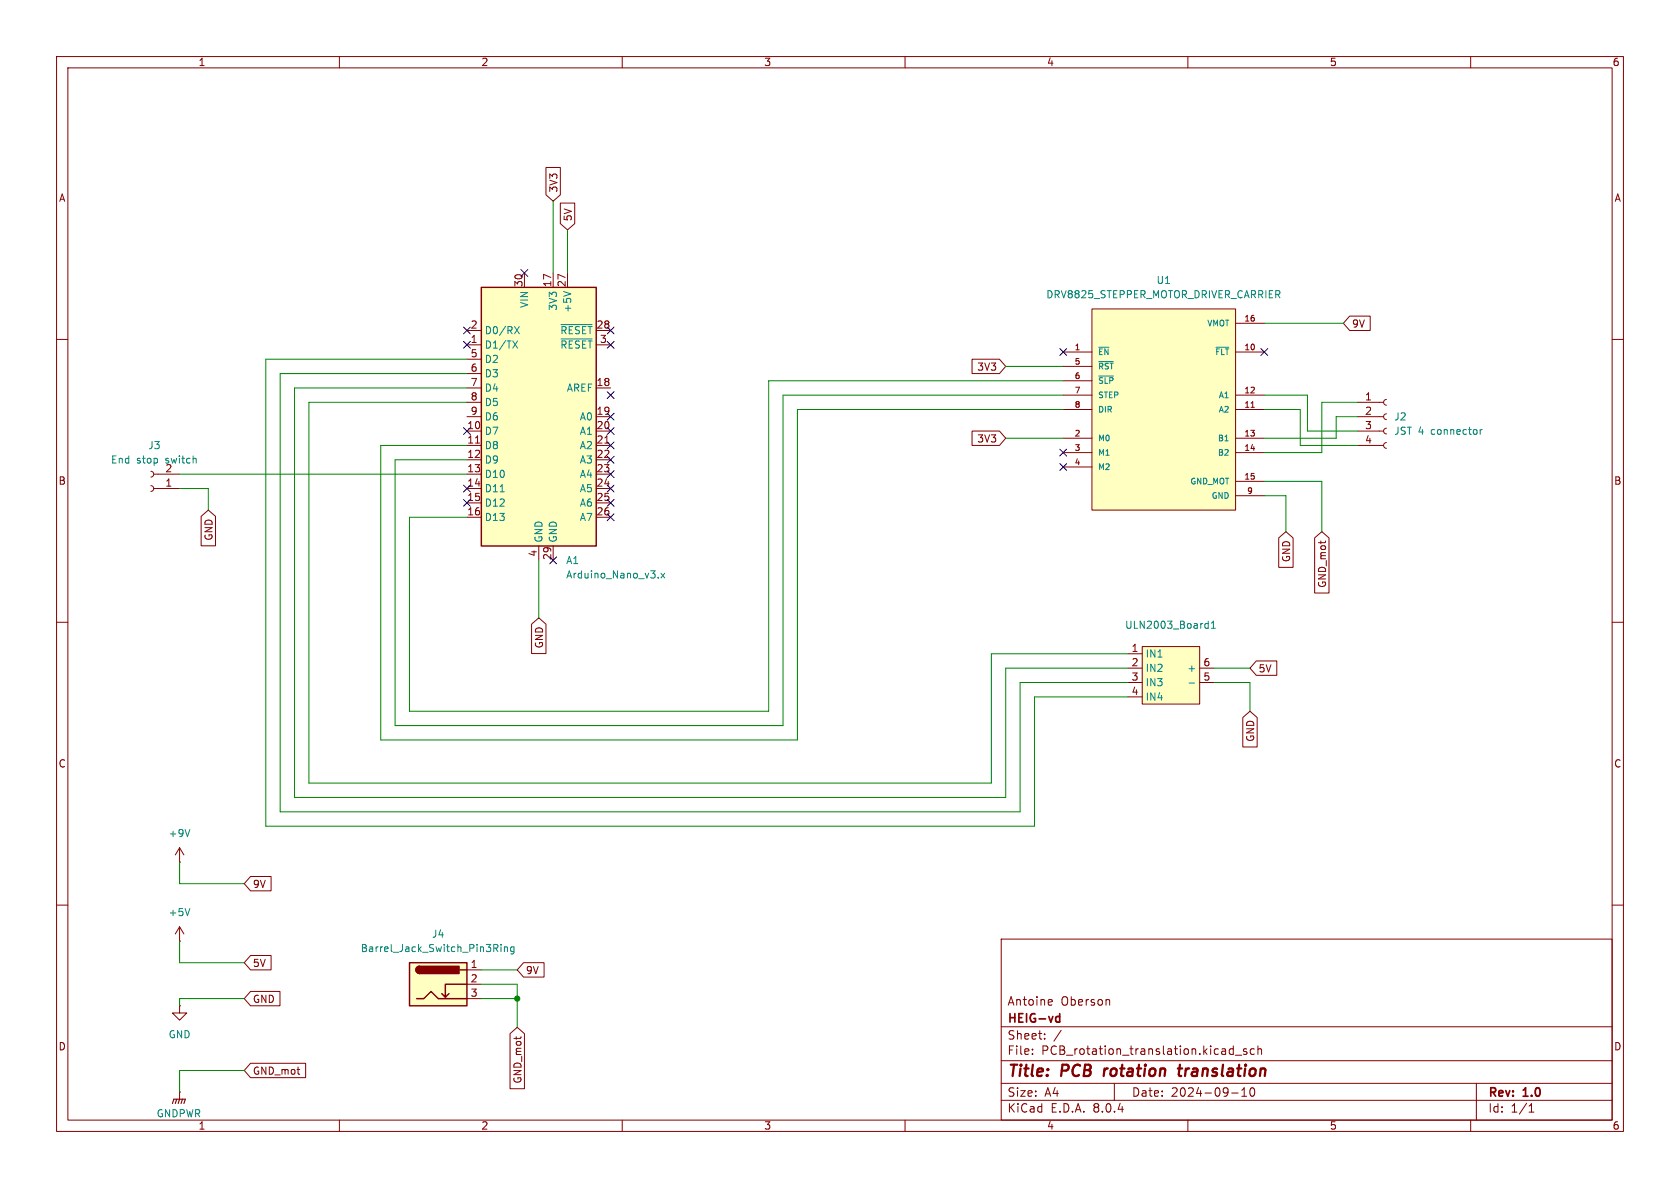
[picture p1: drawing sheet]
<svg xmlns="http://www.w3.org/2000/svg" width="297mm" height="210mm" viewBox="0 0 297 210" stroke-linecap="round" stroke-linejoin="round" font-family="sans-serif">
<g fill="none" stroke="#840000" stroke-width=".18">
<path d="M10 10h277v190h-277zM12 12h273v186h-273zM60 10v2M110 10v2M160 10v2M210 10v2M260 10v2M10 60h2M285 60h2M10 110h2M285 110h2M10 160h2"/>
<path d="M285 160h2M177 166h108v32h-108zM185.5 176.7l.5 .1v.3l-.7 .1M186 177.6l-.5 .1M196.1 176.8l.1 .9M60 198v2M110 198v2M160 198v2M177 194.5h108M177 191.5h108M177 187.5h108M177 181.5h108"/>
<path d="M182.5 186.3v.1M182.5 185.5v.1M184.7 183.6v.1M184.7 182.8v.1M187.6 182.1l-1.3 2M197 191.5v3M210 198v2M217.6 185.4l.4 .1M217.7 193.2h1.2M218 184.9v1.5M218 186.3l-.4 .1M218.4 186.5h1.1"/>
<path d="M219.5 193.8h.9M219.5 192.7l.5-.4v1.5M220.4 185.5l-.4-.1-.2 .2 .1 .2 .5 .2v.3h-.6M221.2 192.4l.1-.1a.81 .81 0 0 1 .6 .6 .81 .81 0 0 1-.3 .8l-.1 .1a.81 .81 0 0 1-.6-.6 .81 .81 0 0 1 .3-.8zM221.7 185.5l-.4-.1-.3 .3v.4l.2 .2h.5M222.4 185.5l.2-.1 .4 .1v.9M222.4 184.9v1.5M260 198v2M261 191.5v6.5M270.3 196.6h.9M270.3 195.5l.4-.4v1.5"/>
</g>
<path d="M195.3 188.9l-.2 1.3M208.2 188.9h.8M208.6 188.2l-.2 1.7 .1 .2 .3 .1" fill="none" stroke="#840000" stroke-width=".4"/>
<path d="M186.8 179.8h.5M187.3 179.2v1.5M186.8 180.6h.5" fill="none" stroke="#840000" stroke-width=".3"/>
<path d="M201.9 114.3h10.2v10.2h-10.2z" fill="#ffffc2"/>
<g fill="none" stroke="#840000" stroke-width=".18">
<path d="M240 78.7h4.6M240 76.2h4.6M240 73.7h4.6M240 71.1h4.6M245.1 78.2l-.3 .2-.2 .3 .2 .4 .3 .1M245.1 75.7l-.3 .1-.2 .4 .2 .4 .3 .1M245.1 73.2l-.3 .1-.2 .4 .2 .3 .3 .2M245.1 70.6l-.3 .2-.2 .3 .2 .4 .3 .1M199.4 115.6h2.5M199.4 118.1h2.5M201.9 114.3h10.2v10.2h-10.2zM212.1 118.1h2.5"/>
<path d="M199.4 120.7h2.5M199.4 123.2h2.5M212.1 120.7h2.5"/>
</g>
<path d="M261.7 75.9v.9M262 75.9l-.3 .3M213.1 111h.5M213.1 110.3h.5M213.6 109.8v1.3M214.1 111.1h.8M214.1 110.2l.4-.4v1.3M210.2 120.7h1" fill="none" stroke="#008484" stroke-width=".18"/>
<path d="M193 54.6h25.4v35.6h-25.4z" fill="#ffffc2"/>
<g fill="none" stroke="#840000" stroke-width=".18">
<path d="M193 54.6h25.4v35.6h-25.4zM218.4 57.2h5.1M188 62.2h5M188 72.4h5M188 69.9h5M188 77.5h5M188 64.8h5M188 67.3h5M218.4 62.2h5.1M218.4 72.4h5.1M218.4 69.9h5.1M218.4 77.5h5.1"/>
<path d="M221.2 72h.6M188 80h5M188 82.6h5M218.4 80h5.1M218.4 85.1h5.1M218.4 87.6h5.1"/>
</g>
<path d="M194.3 61.4h1.7M194.3 63.9h2.5M194.3 66.5h2.6M215 61.4h2.2" fill="none" stroke="#008484" stroke-width=".18"/>
<path d="M85.1 50.8h20.3v45.7h-20.3z" fill="#ffffc2"/>
<path d="M85.1 50.8h20.3v45.7h-20.3z" fill="none" stroke="#840000" stroke-width=".25"/>
<g fill="none" stroke="#840000" stroke-width=".18">
<path d="M82.5 58.4h2.6M92.7 48.3v2.5M97.8 48.3v2.5M100.3 48.3v2.5M105.4 58.4h2.5M82.5 61h2.6M82.5 76.2h2.6M82.5 78.7h2.6M82.5 68.6h2.6M82.5 73.7h2.6M82.5 63.5h2.6M82.5 66h2.6"/>
<path d="M82.5 71.1h2.6M84.1 78.3h.7M105.4 61h2.5M105.4 76.2h2.5M105.4 78.7h2.5M105.4 68.6h2.5M105.4 73.7h2.5M106.9 78.3h.7M82.5 81.3h2.6M82.5 83.8h2.6M82.5 86.4h2.6M82.5 88.9h2.6"/>
<path d="M82.5 91.4h2.6M95.2 96.5v2.6M97.8 96.5v2.6M105.4 81.3h2.5M105.4 83.8h2.5M105.4 86.4h2.5M105.4 88.9h2.5M105.4 91.4h2.5M31.7 152.4h.1M31.7 149.9l-.7 1.2M31.7 149.9v2.5M31.7 149.9l.8 1.2"/>
<path d="M31.7 166.4h.1M31.7 177.8v1.3h1.3l-1.3 1.2-1.2-1.2h1.2M31.7 177.8h.1M31.7 163.8v2.6M31.7 163.8l-.7 1.3M31.7 163.8l.8 1.3M31.7 193h.1M31.7 193v1.3"/>
</g>
<g fill="none" stroke="#008484" stroke-width=".18">
<path d="M91 57.7l.8 1.3M91.8 57.7l-.8 1.3M99.2 57.4h5.5M99.2 59.9h5.5M99.6 51.5l1.3 .5M90.7 60.3l.8 1.2M91.5 60.3l-.8 1.2M88.4 86.9h.7M116.4 102.1v.1M116.8 101.3l.7 .9M117.5 101.3l-.7 .9M33.6 146.6l-.5 1.3"/>
<path d="M33.6 160.6l-.5 1.3"/>
</g>
<path d="M30.5 195.1l.2-.8h2.1l-.3 .8M31.2 194.3l-.2 .8M31.7 194.3l-.2 .8M32.3 194.3l-.3 .8" fill="none" stroke="#840000" stroke-width=".2"/>
<path d="M72.4 170.2h10.1v7.6h-10.1z" fill="#ffffc2"/>
<path d="M72.4 170.2h10.1v7.6h-10.1zM73.7 176.5h1.2l1.3-1.2 1.3 1.2h5M74.2 170.8a.64 .64 0 0 0-.7 .7 .64 .64 0 0 0 .7 .6M79.4 175.6l-.7 .7M81.3 171.5h1.2M82.5 174h-3.8v2.3l-.6-.7" fill="none" stroke="#840000" stroke-width=".25"/>
<g fill="#840000" stroke="#840000" stroke-width=".25">
<path d="M73.7 171l.5-.2v1.3a.63 .63 0 0 1-.6-.4 .63 .63 0 0 1 .1-.7z"/>
<path d="M74.2 170.8h7v1.3h-7z"/>
</g>
<g fill="none" stroke="#840000" stroke-width=".18">
<path d="M96.5 29.6h2.6v4.8l-1.3 1.2-1.3-1.2zM99.1 35.9h2.5v3.6l-1.3 1.1-1.2-1.1zM238.6 55.9h3.6v2.5h-3.6l-1.1-1.2zM171.8 63.5h4.9l1.1 1.3-1.1 1.2h-4.9zM171.8 76.2h4.9l1.1 1.3-1.1 1.2h-4.9zM26.7 83.3l.3 .2 .2 .3-.2 .4-.3 .1M26.7 85.9l.3 .1 .2 .4-.2 .3-.3 .2M27.2 83.8h4.5M27.2 86.4h4.5M35.6 91.3l1.2-1.1 1.3 1.1v5.2h-2.5zM226.1 95.1l1.2-1.1 1.3 1.1v5.2h-2.5zM232.4 95.1l1.3-1.1 1.3 1.1v9.7h-2.6z"/>
<path d="M94 110.3l1.2-1.1 1.3 1.1v5.2h-2.5zM222.1 116.8h3.6v2.6h-3.6l-1.1-1.3zM219.7 126.8l1.3-1.1 1.3 1.1v5.2h-2.6zM44.3 154.9h3.6v2.6h-3.6l-1.1-1.3zM44.3 168.9h3.6v2.6h-3.6l-1.1-1.3zM44.3 175.3h5.2v2.5h-5.2l-1.1-1.3zM82.5 171.5h2.6M82.5 174h2.6M82.5 176.5h2.6M92.6 170.2h3.6v2.5h-3.6l-1.2-1.2zM44.3 188h9.7v2.5h-9.7l-1.1-1.3zM90.2 182.7l1.2-1.1 1.3 1.1v9.8h-2.5z"/>
</g>
<path d="M87.6 167.6l.4 .6M87.8 166.9l.2 .3v.3l-.2 .1M88.6 166.9v.2M88.6 167.4v.8M89.2 167.4v.8M89.2 167.5l.2-.1h.3v.8M90.9 167.4h-.4l-.2 .2 .1 .6h.5M90.9 167.4v1l-.3 .2h-.3" fill="none" stroke="#008484" stroke-width=".18"/>
<g fill="none" stroke="#008400" stroke-width=".18">
<path d="M97.8 35.6v12.7M100.3 40.6v7.7M223.5 57.2h14M82.5 66h-33v77.5h130.8v-22.8h19.1M82.5 68.6h-30.4v72.4h125.7v-22.9h21.6M82.5 71.1h-27.9v67.3h120.7v-22.8h24.1M82.5 63.5h-35.5v82.6h135.9v-22.9h16.5M177.8 64.8h10.2M177.8 77.5h10.2M188 67.3h-52.1v58.4h-63.5v-34.3h10.1M188 72.4h-47v58.4h-73.7v-52.1h15.2M188 69.9h-49.6v58.4h-68.6v-47h12.7"/>
<path d="M223.5 72.4h6.4v6.3h10.1M223.5 69.9h7.6v6.3h8.9M240 71.1h-6.3v8.9h-10.2M240 73.7h-3.8v3.8h-12.7M31.7 86.4h5.1v3.8M31.7 83.8h50.8M95.2 99.1v10.1M223.5 87.6h3.8v6.4M223.5 85.1h10.2v8.9M214.6 118.1h6.4M214.6 120.7h6.4v5M31.7 152.4v3.8h11.5"/>
<path d="M31.7 166.4v3.8h11.5M43.2 176.5h-11.5v1.3M85.1 174h6.3v7.6M85.1 176.5h6.3M85.1 171.5h6.3M43.2 189.2h-11.5v3.8"/>
</g>
<g fill="none" stroke="#000084" stroke-width=".18">
<path d="M81.9 57.8l1.3 1.2M83.2 57.8l-1.3 1.2M92.1 47.7l1.2 1.2M93.3 47.7l-1.2 1.2M107.3 57.8l1.3 1.2M108.6 57.8l-1.3 1.2M81.9 75.6l1.3 1.2M81.9 60.4l1.3 1.2M83.2 75.6l-1.3 1.2M83.2 60.4l-1.3 1.2M107.3 78.1l1.3 1.2M107.3 60.4l1.3 1.2"/>
<path d="M107.3 73.1l1.3 1.2M107.3 69.2l1.3 1.3M107.3 75.6l1.3 1.2M108.6 78.1l-1.3 1.2M108.6 60.4l-1.3 1.2M108.6 73.1l-1.3 1.2M108.6 69.2l-1.3 1.3M108.6 75.6l-1.3 1.2M187.4 79.4l1.2 1.2M187.4 61.6l1.2 1.2M188.6 79.4l-1.2 1.2M188.6 61.6l-1.2 1.2"/>
<path d="M222.9 61.6l1.2 1.2M224.1 61.6l-1.2 1.2M81.9 85.8l1.3 1.2M81.9 88.3l1.3 1.2M83.2 85.8l-1.3 1.2M83.2 88.3l-1.3 1.2M97.2 98.5l1.2 1.2M98.4 98.5l-1.2 1.2M107.3 85.8l1.3 1.2M107.3 80.7l1.3 1.2M107.3 88.3l1.3 1.2M107.3 83.2l1.3 1.2"/>
<path d="M107.3 90.8l1.3 1.2M108.6 85.8l-1.3 1.2M108.6 80.7l-1.3 1.2M108.6 88.3l-1.3 1.2M108.6 83.2l-1.3 1.2M108.6 90.8l-1.3 1.2M187.4 81.9l1.2 1.3M188.6 81.9l-1.2 1.3"/>
</g>
<circle cx="91.4" cy="176.5" r=".46" fill="#008400" stroke="#008400" stroke-width=".18"/>
<g font-size="2.8" fill="#840000">
<text x="178" y="190.9">Title:</text>
<text x="187.7" y="190.9">PCB</text>
<text x="196" y="190.9">rotation</text>
<text x="210" y="190.9">translation</text>
</g>
<g font-size="2.1" fill="#840000">
<text x="178" y="178">Antoine</text>
<text x="187.5" y="178">Oberson</text>
<text x="178" y="184">Sheet:</text>
<text x="178" y="181.2">HEIG-vd</text>
<text x="178" y="186.7">File:</text>
<text x="184.1" y="186.7">PCB_rotation_translation.kicad_sch</text>
<text x="178" y="196.9">KiCad</text>
<text x="178" y="194.1">Size:</text>
<text x="184.7" y="194.1">A4</text>
<text x="185.7" y="196.9">E.D.A.</text>
<text x="193.3" y="196.9">8.0.4</text>
<text x="200" y="194.1">Date:</text>
<text x="207" y="194.1">2024-09-10</text>
<text x="263" y="194.3">Rev:</text>
<text x="263" y="196.9">Id:</text>
<text x="267.1" y="196.9">1/1</text>
<text x="269.4" y="194.3">1.0</text>
</g>
<g font-size="1.8" fill="#840000">
<text x="35" y="11.9">1</text>
<text x="85" y="11.9">2</text>
<text x="135" y="11.9">3</text>
<text x="185" y="11.9">4</text>
<text x="235" y="11.9">5</text>
<text x="285" y="11.9">6</text>
<text x="10.3" y="35.9">A</text>
<text x="98.7" y="34.1" transform="rotate(-90 98.7 34.1)">3V3</text>
<text x="285.3" y="35.9">A</text>
<text x="101.3" y="39.2" transform="rotate(-90 101.3 39.2)">5V</text>
<text x="92.5" y="50.8" transform="rotate(-90 92.5 50.8)">30</text>
<text x="97.5" y="50.8" transform="rotate(-90 97.5 50.8)">17</text>
<text x="100.1" y="50.8" transform="rotate(-90 100.1 50.8)">27</text>
<text x="83.1" y="58.2">2</text>
<text x="105.4" y="58.2">28</text>
<text x="238.9" y="58.1">9V</text>
<text x="83.1" y="60.7">1</text>
<text x="83.1" y="63.2">5</text>
<text x="83.1" y="65.8">6</text>
<text x="106" y="60.7">3</text>
<text x="172.7" y="65.7">3V3</text>
<text x="83.1" y="68.3">7</text>
<text x="83.1" y="70.9">8</text>
<text x="105.4" y="68.3">18</text>
<text x="241.2" y="70.9">1</text>
<text x="82.5" y="75.9">10</text>
<text x="83.1" y="73.4">9</text>
<text x="105.4" y="73.4">19</text>
<text x="105.4" y="75.9">20</text>
<text x="241.2" y="73.4">2</text>
<text x="241.2" y="75.9">3</text>
<text x="82.5" y="78.5">11</text>
<text x="82.5" y="81">12</text>
<text x="82.5" y="83.6">13</text>
<text x="105.4" y="78.5">21</text>
<text x="105.4" y="81">22</text>
<text x="105.4" y="83.6">23</text>
<text x="172.7" y="78.4">3V3</text>
<text x="241.2" y="78.5">4</text>
<text x="10.3" y="85.9">B</text>
<text x="29.1" y="86.1">1</text>
<text x="82.5" y="86.1">14</text>
<text x="82.5" y="88.6">15</text>
<text x="105.4" y="86.1">24</text>
<text x="105.4" y="88.6">25</text>
<text x="285.3" y="85.9">B</text>
<text x="37.8" y="95.7" transform="rotate(-90 37.8 95.7)">GND</text>
<text x="82.5" y="91.2">16</text>
<text x="105.4" y="91.2">26</text>
<text x="95" y="98.5" transform="rotate(-90 95 98.5)">4</text>
<text x="97.5" y="99.1" transform="rotate(-90 97.5 99.1)">29</text>
<text x="228.3" y="99.5" transform="rotate(-90 228.3 99.5)">GND</text>
<text x="234.6" y="104" transform="rotate(-90 234.6 104)">GND_mot</text>
<text x="96.2" y="114.7" transform="rotate(-90 96.2 114.7)">GND</text>
<text x="200" y="115.3">1</text>
<text x="200" y="117.9">2</text>
<text x="212.7" y="117.9">6</text>
<text x="222.4" y="119.1">5V</text>
<text x="200" y="120.4">3</text>
<text x="200" y="122.9">4</text>
<text x="212.7" y="120.4">5</text>
<text x="221.9" y="131.2" transform="rotate(-90 221.9 131.2)">GND</text>
<text x="10.3" y="135.9">C</text>
<text x="285.3" y="135.9">C</text>
<text x="44.6" y="157.2">9V</text>
<text x="44.6" y="171.1">5V</text>
<text x="83.1" y="171.2">1</text>
<text x="83.1" y="173.7">2</text>
<text x="92.9" y="172.4">9V</text>
<text x="44.6" y="177.5">GND</text>
<text x="83.1" y="176.3">3</text>
<text x="10.3" y="185.9">D</text>
<text x="285.3" y="185.9">D</text>
<text x="44.6" y="190.2">GND_mot</text>
<text x="92.4" y="191.6" transform="rotate(-90 92.4 191.6)">GND_mot</text>
<text x="35" y="199.9">1</text>
<text x="85" y="199.9">2</text>
<text x="135" y="199.9">3</text>
<text x="185" y="199.9">4</text>
<text x="235" y="199.9">5</text>
<text x="285" y="199.9">6</text>
</g>
<g font-size="1.8" fill="#008484">
<text x="184.9" y="52.9">DRV8825_STEPPER_MOTOR_DRIVER_CARRIER</text>
<text x="204.4" y="50.4">U1</text>
<text x="85.6" y="59.3">D0/RX</text>
<text x="93.6" y="54.5" transform="rotate(-90 93.6 54.5)">VIN</text>
<text x="98.7" y="55" transform="rotate(-90 98.7 55)">3V3</text>
<text x="99" y="59.3">~{RESET}</text>
<text x="101.2" y="55.4" transform="rotate(-90 101.2 55.4)">+5V</text>
<text x="85.6" y="61.8">D1/TX</text>
<text x="85.6" y="64.4">D2</text>
<text x="99" y="61.8">~{RESET}</text>
<text x="85.6" y="66.9">D3</text>
<text x="85.6" y="69.4">D4</text>
<text x="85.6" y="72">D5</text>
<text x="100.1" y="69.4">AREF</text>
<text x="85.6" y="77.1">D7</text>
<text x="85.6" y="74.5">D6</text>
<text x="102.4" y="74.5">A0</text>
<text x="102.4" y="77.1">A1</text>
<text x="246.4" y="74.5">J2</text>
<text x="246.4" y="77.1">JST 4</text>
<text x="253.1" y="77.1">connector</text>
<text x="19.5" y="82.1">End</text>
<text x="24.1" y="82.1">stop</text>
<text x="26.1" y="79.6">J3</text>
<text x="29.1" y="83.6">2</text>
<text x="29.4" y="82.1">switch</text>
<text x="85.6" y="79.6">D8</text>
<text x="85.6" y="82.1">D9</text>
<text x="102.4" y="79.6">A2</text>
<text x="102.4" y="82.1">A3</text>
<text x="85.6" y="84.7">D10</text>
<text x="85.6" y="87.2">D11</text>
<text x="85.6" y="89.8">D12</text>
<text x="102.4" y="84.7">A4</text>
<text x="102.4" y="87.2">A5</text>
<text x="102.4" y="89.8">A6</text>
<text x="85.6" y="92.3">D13</text>
<text x="102.4" y="92.3">A7</text>
<text x="96.1" y="96" transform="rotate(-90 96.1 96)">GND</text>
<text x="98.7" y="96" transform="rotate(-90 98.7 96)">GND</text>
<text x="100" y="99.9">A1</text>
<text x="100" y="102.5">Arduino_Nano_v3.x</text>
<text x="198.8" y="111.4">ULN2003_Board1</text>
<text x="202.4" y="116.4">IN1</text>
<text x="202.4" y="119">IN2</text>
<text x="209.8" y="119">+</text>
<text x="202.4" y="121.5">IN3</text>
<text x="202.4" y="124.1">IN4</text>
<text x="29.7" y="148.2">+9V</text>
<text x="29.7" y="162.2">+5V</text>
<text x="76.3" y="166">J4</text>
<text x="63.7" y="168.5">Barrel_Jack_Switch_Pin3Ring</text>
<text x="29.7" y="183.7">GND</text>
<text x="27.6" y="197.7">GNDPWR</text>
</g>
<g font-size="1.4" fill="#008484">
<text x="213.3" y="57.9">VMOT</text>
<text x="194.1" y="63">~{EN}</text>
<text x="194.1" y="65.5">~{RST}</text>
<text x="214.7" y="63">~{FLT}</text>
<text x="194.1" y="68">~{SLP}</text>
<text x="194.1" y="70.6">STEP</text>
<text x="215.3" y="70.6">A1</text>
<text x="194.1" y="73.1">DIR</text>
<text x="215.3" y="73.1">A2</text>
<text x="194.1" y="78.2">M0</text>
<text x="194.1" y="80.7">M1</text>
<text x="194.1" y="83.3">M2</text>
<text x="215.2" y="78.2">B1</text>
<text x="215.2" y="80.7">B2</text>
<text x="210.3" y="85.8">GND_MOT</text>
<text x="214.1" y="88.4">GND</text>
</g>
<g font-size="1.4" fill="#840000">
<text x="219.9" y="56.9">16</text>
<text x="189.9" y="62">1</text>
<text x="189.9" y="64.5">5</text>
<text x="219.9" y="62">10</text>
<text x="189.9" y="67.1">6</text>
<text x="189.9" y="69.6">7</text>
<text x="219.9" y="69.6">12</text>
<text x="189.9" y="77.2">2</text>
<text x="189.9" y="72.1">8</text>
<text x="219.9" y="72.1">11</text>
<text x="219.9" y="77.2">13</text>
<text x="189.9" y="79.8">3</text>
<text x="189.9" y="82.3">4</text>
<text x="219.9" y="79.8">14</text>
<text x="219.9" y="84.8">15</text>
<text x="220.4" y="87.4">9</text>
</g>
</svg>
